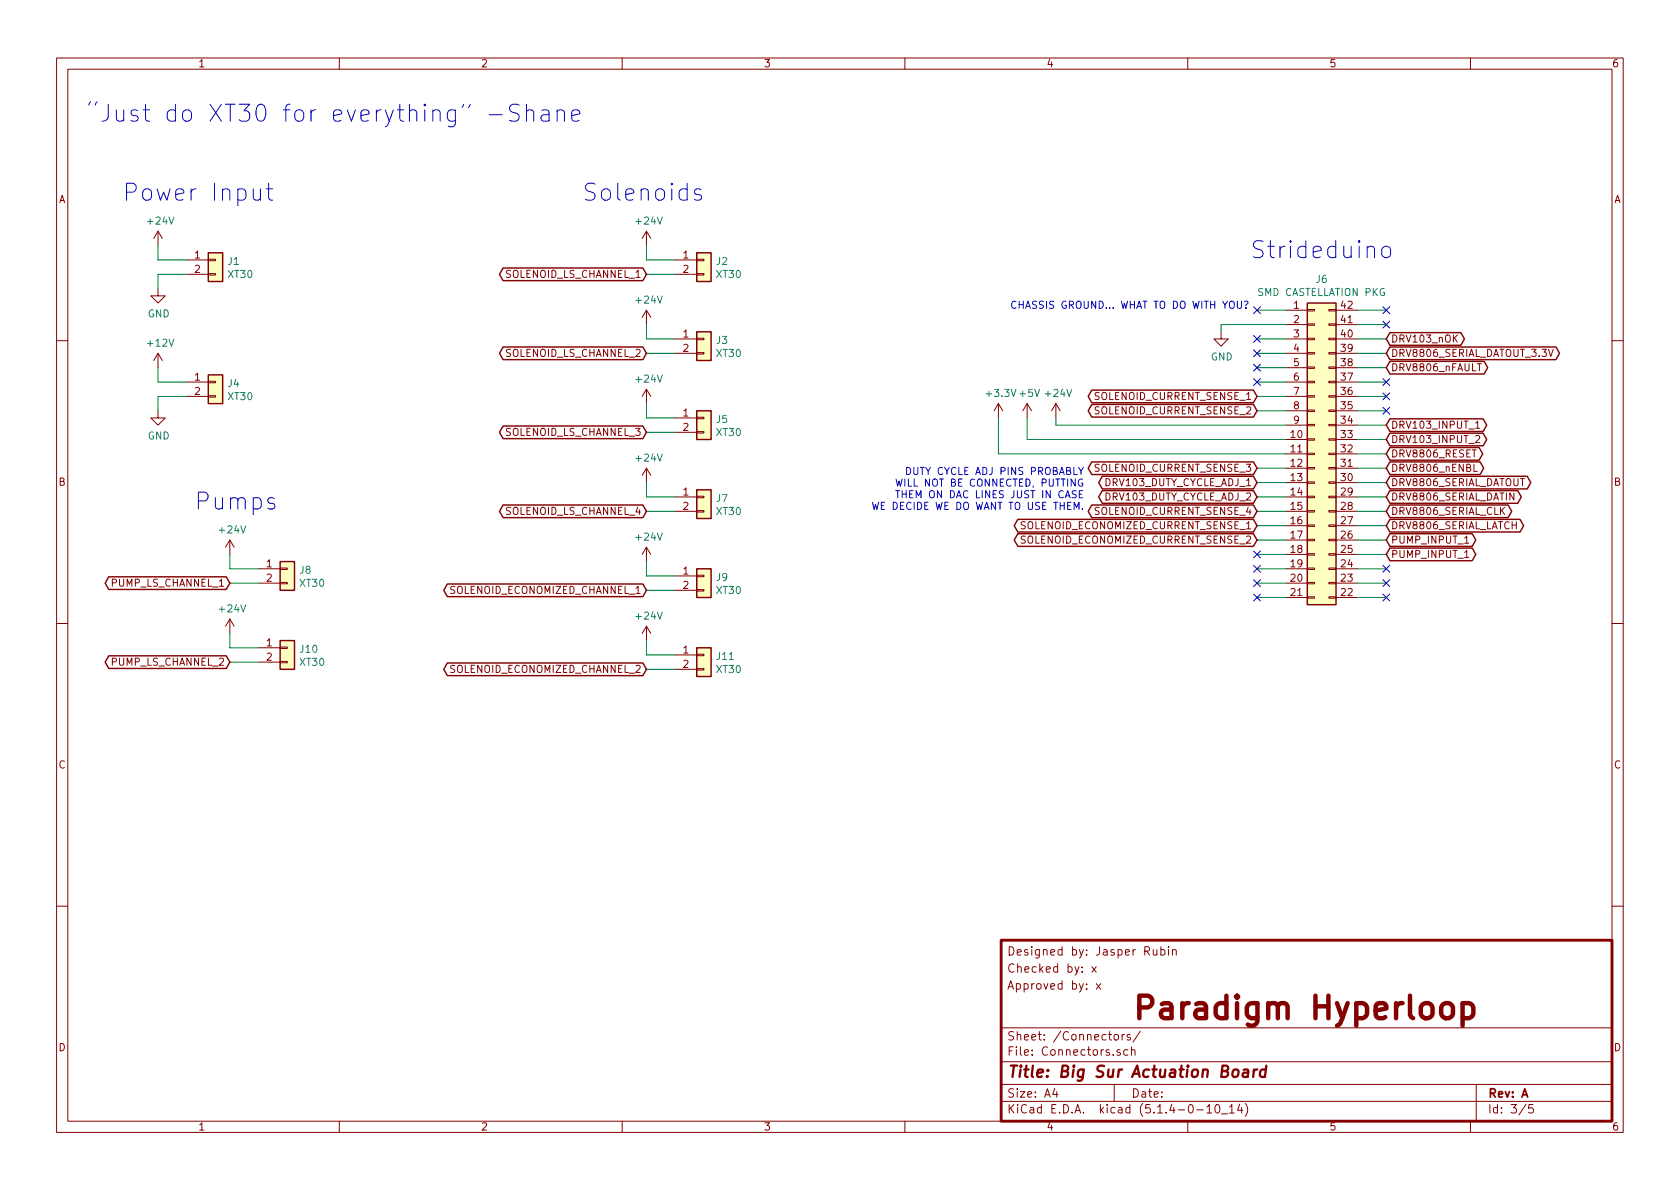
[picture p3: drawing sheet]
<svg xmlns="http://www.w3.org/2000/svg" width="297mm" height="210mm" viewBox="0 0 297 210" stroke-linecap="round" stroke-linejoin="round" font-family="sans-serif">
<path d="M177 166.3h108v32h-108z" fill="none" stroke="#840000" stroke-width=".51"/>
<g fill="none" stroke="#840000" stroke-width=".18">
<path d="M10 10.3h277v189.9h-277zM12 12.2h273v186.1h-273zM60 10.3v1.9M110 10.3v1.9M160 10.3v1.9M210 10.3v1.9M260 10.3v1.9M27.9 51v1.3h1.3l-1.3 1.3-1.2-1.3h1.2M27.9 40.9l-.7 1.3M27.9 40.9v2.5M27.9 40.9l.8 1.3M33 46h3.8"/>
<path d="M33 48.5h3.8M36.8 48.4h1.3v.2h-1.3zM36.8 45.8h1.3v.3h-1.3zM114.3 40.9v2.5M114.3 54.9v2.5M114.3 54.9l-.8 1.2M114.3 54.9l.8 1.2M114.3 40.9l-.8 1.3M114.3 40.9l.8 1.3M119.4 46h3.8M119.4 48.5h3.8M119.4 59.9h3.8"/>
<path d="M123.2 59.8h1.3v.3h-1.3zM123.2 48.4h1.3v.2h-1.3zM123.2 45.8h1.3v.3h-1.3zM215.9 58.7v1.2h1.3l-1.3 1.3-1.3-1.3h1.3M227.3 54.9h3.8M227.3 57.4h3.8M227.3 59.9h3.8M231.1 54.7h1.3v.3h-1.3zM231.1 59.8h1.3v.3h-1.3zM231.1 57.3h1.3v.2h-1.3zM234.9 54.7h1.3v.3h-1.3zM234.9 59.8h1.3v.3h-1.3z"/>
<path d="M234.9 57.3h1.3v.2h-1.3zM236.2 54.9h3.8M236.2 57.4h3.8M236.2 59.9h3.8M10 60.2h2M27.9 72.6v1.3h1.3l-1.3 1.3-1.2-1.3h1.2M27.9 62.5v2.5M27.9 62.5l-.7 1.2M27.9 62.5l.8 1.2M33 67.6h3.8M33 70.1h3.8M36.8 70h1.3v.2h-1.3z"/>
<path d="M36.8 67.4h1.3v.3h-1.3zM114.3 68.8v2.6M114.3 68.8l-.8 1.3M114.3 68.8l.8 1.3M119.4 62.5h3.8M119.4 73.9h3.8M119.4 76.4h3.8M123.2 76.3h1.3v.3h-1.3zM123.2 73.8h1.3v.2h-1.3zM123.2 62.4h1.3v.2h-1.3zM176.5 71.4l-.7 1.2M176.5 71.4v2.5"/>
<path d="M176.5 71.4l.8 1.2M181.6 71.4l-.8 1.2M181.6 71.4v2.5M181.6 71.4l.8 1.2M186.7 71.4l-.8 1.2M186.7 71.4v2.5M186.7 71.4l.8 1.2M227.3 67.6h3.8M227.3 70.1h3.8M227.3 77.7h3.8M227.3 75.2h3.8M227.3 72.6h3.8"/>
<path d="M227.3 65h3.8M227.3 62.5h3.8M231.1 77.6h1.3v.2h-1.3zM231.1 75.1h1.3v.2h-1.3zM231.1 72.5h1.3v.3h-1.3zM231.1 70h1.3v.2h-1.3zM231.1 67.4h1.3v.3h-1.3zM231.1 64.9h1.3v.2h-1.3zM231.1 62.4h1.3v.2h-1.3zM234.9 77.6h1.3v.2h-1.3zM234.9 75.1h1.3v.2h-1.3zM234.9 72.5h1.3v.3h-1.3z"/>
<path d="M234.9 70h1.3v.2h-1.3zM234.9 67.4h1.3v.3h-1.3zM234.9 64.9h1.3v.2h-1.3zM234.9 62.4h1.3v.2h-1.3zM236.2 67.6h3.8M236.2 70.1h3.8M236.2 77.7h3.8M236.2 75.2h3.8M236.2 72.6h3.8M236.2 65h3.8M236.2 62.5h3.8M260.9 77.1l.5-.1 .2 .4v.2l-.8 .7h.8"/>
<path d="M260.9 74.8l.4-.3v1.2M260.9 75.7h.7M261.2 64.3h.7M273.8 61.8l.4 1.2 .4-1.2M285 60.2h2M40.6 95.5v2.5M40.6 95.5l-.7 1.3M40.6 95.5l.8 1.3M114.3 82.8v2.5M114.3 96.8v2.5M114.3 96.8l-.8 1.2M114.3 96.8l.8 1.2"/>
<path d="M114.3 82.8l-.8 1.3M114.3 82.8l.8 1.3M119.4 87.9h3.8M119.4 90.4h3.8M123.2 90.3h1.3v.2h-1.3zM123.2 87.8h1.3v.2h-1.3zM227.3 80.3h3.8M227.3 82.8h3.8M227.3 85.3h3.8M227.3 87.9h3.8M227.3 90.4h3.8M227.3 93h3.8"/>
<path d="M227.3 95.5h3.8M227.3 98h3.8M231.1 85.2h1.3v.3h-1.3zM231.1 87.8h1.3v.2h-1.3zM231.1 90.3h1.3v.2h-1.3zM231.1 92.8h1.3v.3h-1.3zM231.1 95.4h1.3v.2h-1.3zM231.1 97.9h1.3v.3h-1.3zM231.1 82.7h1.3v.2h-1.3zM231.1 80.1h1.3v.3h-1.3zM234.9 85.2h1.3v.3h-1.3zM234.9 87.8h1.3v.2h-1.3z"/>
<path d="M234.9 90.3h1.3v.2h-1.3zM234.9 92.8h1.3v.3h-1.3zM234.9 95.4h1.3v.2h-1.3zM234.9 97.9h1.3v.3h-1.3zM234.9 82.7h1.3v.2h-1.3zM234.9 80.1h1.3v.3h-1.3zM236.2 80.3h3.8M236.2 82.8h3.8M236.2 85.3h3.8M236.2 87.9h3.8M236.2 90.4h3.8M236.2 93h3.8"/>
<path d="M236.2 95.5h3.8M236.2 98h3.8M259 98.6h.7M259 96.1h.7M260.6 82.1v1.3h.6M265.5 90.3l.5 .7M266 89.7l-.7 .7M267.7 87.2v1.2l-.7-1.2v1.2M10 110.3h2M40.6 109.5l-.7 1.2M40.6 109.5v2.5M40.6 109.5l.8 1.2"/>
<path d="M45.7 114.5h3.8M45.7 117.1h3.8M45.7 100.6h3.8M45.7 103.1h3.8M49.5 117h1.3v.2h-1.3zM49.5 114.4h1.3v.3h-1.3zM49.5 103h1.3v.2h-1.3zM49.5 100.5h1.3v.2h-1.3zM114.3 110.7l-.8 1.3M114.3 110.7v2.6M114.3 110.7l.8 1.3M119.4 115.8h3.8"/>
<path d="M119.4 118.4h3.8M119.4 101.8h3.8M119.4 104.4h3.8M123.2 118.2h1.3v.3h-1.3zM123.2 115.7h1.3v.2h-1.3zM123.2 104.3h1.3v.2h-1.3zM123.2 101.7h1.3v.3h-1.3zM227.3 100.6h3.8M227.3 103.1h3.8M227.3 105.7h3.8M231.1 100.5h1.3v.2h-1.3zM231.1 103h1.3v.2h-1.3z"/>
<path d="M231.1 105.5h1.3v.3h-1.3zM234.9 100.5h1.3v.2h-1.3zM234.9 103h1.3v.2h-1.3zM234.9 105.5h1.3v.3h-1.3zM236.2 100.6h3.8M236.2 103.1h3.8M236.2 105.7h3.8M285 110.3h2M10 160.2h2M193.1 170.9l.7 1M193.8 173.9l.8 1M193.8 170.9l-.7 1"/>
<path d="M194.6 173.9l-.8 1M203.9 167.9l.1 .9 .3 .1 .2-.1M204.5 167.9v1M205.3 168l.4-.1 .3 .3-.1 .6-.2 .1-.4-.1M205.3 167.4v1.5M206.6 167.4v.2M206.6 167.9v1M207.3 168h.1a.37 .37 0 0 1 .6 .1v.8M207.3 167.9v1M285 160.2h2M60 198.3v1.9M110 198.3v1.9"/>
<path d="M160 198.3v1.9M177 194.8h108M177 191.8h108M177 187.8h108M177 181.8h108M186.5 192.5l-.4 1h1M186.8 193v1M197 191.8v3M197.1 183.1l.2-.2 .4 .2v.7l-.2 .1-.4-.1zM198 185.7l-.3-.1-.2 .2 .1 .2 .4 .2v.3h-.5M198.4 182.9v1M198.8 182.9l-.4 .3"/>
<path d="M199.4 185.7l-.4-.1-.3 .3 .1 .6 .2 .1 .4-.1M199.8 183l-.3-.1-.2 .2v.3l.5 .1v.3h-.5M200.1 185.7l.2-.1 .3 .1 .1 .9M200.1 185.1v1.5M201.6 182.3l-1.3 2M210 198.3v1.9M211.6 196.3h1.2M213.4 195.8l.4-.5v1.5M213.4 196.8h.8M215 195.4l.3-.1a.94 .94 0 0 1 0 1.5 .8 .8 0 0 1-.6-.6 .8 .8 0 0 1 .3-.8zM216 197h1.1M217.4 195.8l.4-.5v1.5"/>
<path d="M217.4 196.8h.8M219.2 195.2l-.4 1.1h.9M219.5 195.8v1M220.2 195.1a1.71 1.71 0 0 1 0 2.3M260 198.3v1.9M261 191.8v6.5M269.8 195.2l-1.2 2M271 195.3h-.7v.7l.2-.1 .5 .1 .1 .2-.1 .5-.2 .1-.5-.1"/>
</g>
<path d="M219.9 189.2h.7v1.2M220.7 189.6l-.7 .1a.4 .4 0 0 0-.3 .3 .4 .4 0 0 0 .2 .4l.7-.1M221.7 189.1l-.1 1.3M222.3 189.1a.55 .55 0 0 0-.6 .4M223.8 189.2a.68 .68 0 0 0-1 .3v.8l.3 .1 .6-.1M223.9 188.4l-.3 2" fill="none" stroke="#840000" stroke-width=".41"/>
<path d="M255 177.8a1.09 1.09 0 0 1 1.1-.4 1.09 1.09 0 0 1 .8 .7v1.2a1.08 1.08 0 0 1-1 .8 1.08 1.08 0 0 1-1.1-.8v-1.2zM258.6 177.6a1.3 1.3 0 0 1 1.7 .2l.2 .3v1.2l-.2 .4-.6 .4h-.7l-.4-.2M258.6 177.4v4" fill="none" stroke="#840000" stroke-width=".79"/>
<g fill="#ffffc2" stroke="#ffffc2" stroke-width=".18">
<path d="M36.8 44.7h2.6v5.1h-2.6z"/>
<path d="M49.5 113.3h2.6v5.1h-2.6z"/>
<path d="M36.8 66.3h2.6v5.1h-2.6z"/>
<path d="M49.5 99.3h2.6v5.1h-2.6z"/>
<path d="M123.2 114.5h2.5v5.1h-2.5z"/>
<path d="M123.2 100.6h2.5v5.1h-2.5z"/>
<path d="M231.1 53.6h5.1v53.3h-5.1z"/>
<path d="M123.2 86.6h2.5v5.1h-2.5z"/>
<path d="M123.2 72.6h2.5v5.1h-2.5z"/>
<path d="M123.2 58.7h2.5v5h-2.5z"/>
<path d="M123.2 44.7h2.5v5.1h-2.5z"/>
</g>
<g fill="none" stroke="#840000" stroke-width=".25">
<path d="M36.8 44.7h2.6v5.1h-2.6zM89 47.4h24.7l.6 1.1-.6 1.1h-24.7l-.7-1.1zM123.2 58.7h2.5v5h-2.5zM123.2 44.7h2.5v5.1h-2.5zM231.1 53.6h5.1v53.3h-5.1zM245.7 58.8h12.6l.6 1.1-.6 1.2h-12.6l-.6-1.2zM36.8 66.3h2.6v5.1h-2.6zM89 75.3h24.7l.6 1.1-.6 1.2h-24.7l-.7-1.2zM89 61.4h24.7l.6 1.1-.6 1.1h-24.7l-.7-1.1zM123.2 72.6h2.5v5.1h-2.5zM193 71.5h28.6l.6 1.1-.6 1.2h-28.6l-.6-1.2zM193 69h28.6l.6 1.1-.6 1.1h-28.6l-.6-1.1z"/>
<path d="M245.7 79.1h15.8l.7 1.2-.7 1.1h-15.8l-.6-1.1zM245.7 76.6h16.5l.7 1.1-.7 1.1h-16.5l-.6-1.1zM245.7 74.1h16.5l.7 1.1-.7 1.1h-16.5l-.6-1.1zM245.7 63.9h16.7l.6 1.1-.6 1.1h-16.7l-.6-1.1zM245.7 61.4h29.4l.6 1.1-.6 1.1h-29.4l-.6-1.1zM49.5 99.3h2.6v5.1h-2.6zM89 89.3h24.7l.6 1.1-.6 1.1h-24.7l-.7-1.1zM123.2 86.6h2.5v5.1h-2.5zM180 94.4h41.6l.6 1.1-.6 1.1h-41.6l-.7-1.1zM180 91.8h41.6l.6 1.2-.6 1.1h-41.6l-.7-1.1zM193 89.3h28.6l.6 1.1-.6 1.1h-28.6l-.6-1.1zM193 81.7h28.6l.6 1.1-.6 1.1h-28.6l-.6-1.1z"/>
<path d="M194.9 86.8h26.7l.6 1.1-.6 1.1h-26.7l-.6-1.1zM194.9 84.2h26.7l.6 1.1-.6 1.2h-26.7l-.6-1.2zM245.7 96.9h14.6l.6 1.1-.6 1.2h-14.6l-.6-1.2zM245.7 94.4h14.6l.6 1.1-.6 1.1h-14.6l-.6-1.1zM245.7 84.2h24.3l.7 1.1-.7 1.2h-24.3l-.6-1.2zM245.7 81.7h16l.6 1.1-.6 1.1h-16l-.6-1.1zM245.7 86.8h22.7l.6 1.1-.6 1.1h-22.7l-.6-1.1zM245.7 89.3h20.9l.7 1.1-.7 1.1h-20.9l-.6-1.1zM245.7 91.8h23.1l.6 1.2-.6 1.1h-23.1l-.6-1.1zM19.2 102h20.8l.6 1.1-.6 1.1h-20.8l-.6-1.1zM19.2 116h20.8l.6 1.1-.6 1.1h-20.8l-.6-1.1zM49.5 113.3h2.6v5.1h-2.6z"/>
<path d="M79.1 103.3h34.6l.6 1.1-.6 1.1h-34.6l-.6-1.1zM79.1 117.2h34.6l.6 1.2-.6 1.1h-34.6l-.6-1.1zM123.2 114.5h2.5v5.1h-2.5zM123.2 100.6h2.5v5.1h-2.5z"/>
</g>
<g fill="none" stroke="#008400" stroke-width=".18">
<path d="M27.9 43.4v2.6h5.1M33 48.5h-5.1v2.5M114.3 57.4v2.5h5.1M114.3 43.4v2.6h5.1M114.3 48.5h5.1M222.2 59.9h5.1M222.2 54.9h5.1M227.3 57.4h-11.4v1.3M240 59.9h5.1M240 54.9h5.1M240 57.4h5.1M27.9 65v2.6h5.1"/>
<path d="M33 70.1h-5.1v2.5M114.3 62.5h5.1M114.3 71.4v2.5h5.1M114.3 76.4h5.1M176.5 73.9v6.4h50.8M181.6 73.9v3.8h45.7M186.7 73.9v1.3h40.6M222.2 70.1h5.1M222.2 72.6h5.1M222.2 62.5h5.1M222.2 65h5.1M222.2 67.6h5.1"/>
<path d="M240 70.1h5.1M240 72.6h5.1M240 62.5h5.1M240 65h5.1M240 67.6h5.1M240 75.2h5.1M240 77.7h5.1M40.6 98v2.6h5.1M114.3 85.3v2.6h5.1M114.3 90.4h5.1M114.3 99.3v2.5h5.1M222.2 82.8h5.1"/>
<path d="M222.2 85.3h5.1M222.2 87.9h5.1M222.2 90.4h5.1M222.2 93h5.1M222.2 95.5h5.1M222.2 98h5.1M240 82.8h5.1M240 85.3h5.1M240 87.9h5.1M240 90.4h5.1M240 93h5.1M240 95.5h5.1"/>
<path d="M240 98h5.1M240 80.3h5.1M40.6 103.1h5.1M40.6 117.1h5.1M40.6 112v2.5h5.1M114.3 118.4h5.1M114.3 113.3v2.5h5.1M114.3 104.4h5.1M222.2 100.6h5.1M222.2 103.1h5.1M222.2 105.7h5.1M240 100.6h5.1"/>
<path d="M240 103.1h5.1M240 105.7h5.1"/>
</g>
<g fill="none" stroke="#0000c2" stroke-width=".18">
<path d="M83.1 18.4l-.3 .6M91.8 18.6l-.4-.2h-.7a.73 .73 0 0 0-.6 .7 .73 .73 0 0 0 .6 .8 1.07 1.07 0 0 1 1.1 .7 .73 .73 0 0 1-.6 .8h-.7l-.4-.1M93.1 19.7a.74 .74 0 0 1 1.3 .2v1.5M93.1 18.4v3M95.8 19.6l.3-.2h.5l.4 .2 .1 .3v1.5M98.5 19.7a.76 .76 0 0 1 1.3 .2v1.5M98.5 19.4v2M44.8 33.4v1.6a.72 .72 0 0 0 .6 .4 .72 .72 0 0 0 .7-.3M46.1 33.4v2M47.1 33.4h1.1M47.5 32.4v2.6l.1 .2 .6 .2M86.5 20.3h2.3"/>
<path d="M97.1 20.1l-.3 .2h-.7a.59 .59 0 0 0-.5 .6 .59 .59 0 0 0 .5 .5h.7l.3-.1M101.1 20.4l1.4-.3-.1-.5-.3-.2h-.6l-.3 .2-.1 .3v1.1l.1 .3 .3 .1h.6l.3-.1M123.9 33.5l-.7-.1-.3 .1-.1 .3 .1 .5 1 .2 .2 .3-.2 .4-.3 .2h-.5l-.3-.2M179.7 53.4a.6 .6 0 0 0-.9 .4 .6 .6 0 0 0 .6 .7l.3-.1M180.2 53.3v1.2M180.2 53.9h.7M180.9 53.3v1.2M181.3 54.5l.5-1.2 .4 1.2M181.5 54.2h.6M244.4 43.8a.81 .81 0 0 1 .9-.3 .81 .81 0 0 1 .6 .6v.9a.81 .81 0 0 1-.8 .6 .81 .81 0 0 1-.8-.6v-.9zM48.5 88.2l-.3-.2h-.4l-.3 .2-.2 .2 .2 .5 1 .2 .1 .3-.1 .5-.3 .1h-.6l-.3-.1M154.3 88.8l.3 1.3 .2-.9 .2 .9 .3-1.3"/>
<path d="M158.4 86.8h.7M158.4 84.7l.3 1.3 .3-.9 .2 .9 .3-1.3M158.7 86.8v1.2M159.5 86.8v1.2M159.5 87.4h.7M160.2 86.8v1.2M160.3 82.6a.64 .64 0 0 1 .7 .7 .64 .64 0 0 1-.7 .6z"/>
</g>
<g fill="none" stroke="#000084" stroke-width=".18">
<path d="M221.6 59.3l1.3 1.2M221.6 54.2l1.3 1.3M222.9 59.3l-1.3 1.2M222.9 54.2l-1.3 1.3M244.5 56.8l1.2 1.2M244.5 54.2l1.2 1.3M245.7 56.8l-1.2 1.2M245.7 54.2l-1.2 1.3M221.6 66.9l1.3 1.3M221.6 64.4l1.3 1.2M221.6 61.9l1.3 1.2M222.9 66.9l-1.3 1.3"/>
<path d="M222.9 64.4l-1.3 1.2M222.9 61.9l-1.3 1.2M244.5 72l1.2 1.2M244.5 66.9l1.2 1.3M244.5 69.5l1.2 1.2M245.7 72l-1.2 1.2M245.7 66.9l-1.2 1.3M245.7 69.5l-1.2 1.2M221.6 100l1.3 1.2M221.6 97.4l1.3 1.2M222.9 100l-1.3 1.2M222.9 97.4l-1.3 1.2"/>
<path d="M244.5 100l1.2 1.2M245.7 100l-1.2 1.2M221.6 105l1.3 1.3M221.6 102.5l1.3 1.2M222.9 105l-1.3 1.3M222.9 102.5l-1.3 1.2M244.5 102.5l1.2 1.2M244.5 105l1.2 1.3M245.7 102.5l-1.2 1.2M245.7 105l-1.2 1.3"/>
</g>
<text font-size="5.6" fill="#840000" x="200" y="180.2">Paradigm Hyperloop</text>
<g font-size="4.2" fill="#0000c2">
<text x="15.2" y="21.6">Just do XT30 for everything -Shane</text>
<text x="21.6" y="35.6">Power Input</text>
<text x="102.9" y="35.6">Solenoids</text>
<text x="221" y="45.7">Strideduino</text>
<text x="34.3" y="90.2">Pumps</text>
</g>
<text font-size="2.8" fill="#840000" x="178" y="190.5">Title: Big Sur Actuation Board</text>
<g font-size="2.1" fill="#840000">
<text x="178" y="172">Checked by: x</text>
<text x="178" y="169">Designed by: Jasper Rubin</text>
<text x="178" y="175">Approved by: x</text>
<text x="178" y="184">Sheet: /Connectors/</text>
<text x="178" y="186.7">File: Connectors.sch</text>
<text x="178" y="196.9">KiCad E.D.A. kicad (5.1.4-0-10_14)</text>
<text x="178" y="194.1">Size: A4</text>
<text x="200" y="194.1">Date:</text>
<text x="263" y="194.1">Rev: A</text>
<text x="263" y="196.9">Id: 3/5</text>
</g>
<g font-size="1.8" fill="#840000">
<text x="35" y="11.9">1</text>
<text x="85" y="11.9">2</text>
<text x="135" y="11.9">3</text>
<text x="185" y="11.9">4</text>
<text x="235" y="11.9">5</text>
<text x="285" y="11.9">6</text>
<text x="10.4" y="35.9">A</text>
<text x="285.4" y="35.9">A</text>
<text x="34.4" y="45.7">1</text>
<text x="120.8" y="45.7">1</text>
<text x="34.4" y="48.3">2</text>
<text x="89.4" y="49.1">SOLENOID_LS_CHANNEL_1</text>
<text x="120.8" y="48.3">2</text>
<text x="120.8" y="59.7">1</text>
<text x="228.8" y="54.6">1</text>
<text x="228.8" y="57.1">2</text>
<text x="228.8" y="59.7">3</text>
<text x="237.2" y="59.7">40</text>
<text x="237.2" y="57.1">41</text>
<text x="237.2" y="54.6">42</text>
<text x="89.4" y="63.1">SOLENOID_LS_CHANNEL_2</text>
<text x="120.8" y="62.2">2</text>
<text x="228.8" y="62.2">4</text>
<text x="228.8" y="64.8">5</text>
<text x="237.2" y="64.8">38</text>
<text x="237.2" y="62.2">39</text>
<text x="245.9" y="65.7">DRV8806_nFAULT</text>
<text x="245.9" y="63.1">DRV8806_SERIAL_DATOUT_3.3V</text>
<text x="245.9" y="60.6">DRV103_nOK</text>
<text x="34.4" y="67.3">1</text>
<text x="34.4" y="69.8">2</text>
<text x="193.6" y="70.7">SOLENOID_CURRENT_SENSE_1</text>
<text x="228.8" y="67.3">6</text>
<text x="228.8" y="69.8">7</text>
<text x="237.2" y="69.8">36</text>
<text x="237.2" y="67.3">37</text>
<text x="89.4" y="77.1">SOLENOID_LS_CHANNEL_3</text>
<text x="120.8" y="73.7">1</text>
<text x="120.8" y="76.2">2</text>
<text x="193.6" y="73.3">SOLENOID_CURRENT_SENSE_2</text>
<text x="228.3" y="77.5">10</text>
<text x="228.8" y="72.4">8</text>
<text x="228.8" y="74.9">9</text>
<text x="237.2" y="77.5">33</text>
<text x="237.2" y="74.9">34</text>
<text x="237.2" y="72.4">35</text>
<text x="245.9" y="75.8">DRV103_INPUT_1</text>
<text x="193.6" y="83.4">SOLENOID_CURRENT_SENSE_3</text>
<text x="228.3" y="80">11</text>
<text x="228.3" y="82.5">12</text>
<text x="237.2" y="82.5">31</text>
<text x="237.2" y="80">32</text>
<text x="245.9" y="80.9">DRV8806_RESET</text>
<text x="245.9" y="83.4">DRV8806_nENBL</text>
<text x="245.9" y="78.4">DRV103_INPUT_2</text>
<text x="10.4" y="85.9">B</text>
<text x="120.8" y="87.6">1</text>
<text x="195.5" y="88.5">DRV103_DUTY_CYCLE_ADJ_2</text>
<text x="195.5" y="86">DRV103_DUTY_CYCLE_ADJ_1</text>
<text x="228.3" y="85.1">13</text>
<text x="228.3" y="87.6">14</text>
<text x="237.2" y="87.6">29</text>
<text x="237.2" y="85.1">30</text>
<text x="245.9" y="86">DRV8806_SERIAL_DATOUT</text>
<text x="245.9" y="88.5">DRV8806_SERIAL_DATIN</text>
<text x="285.4" y="85.9">B</text>
<text x="89.4" y="91.1">SOLENOID_LS_CHANNEL_4</text>
<text x="120.8" y="90.2">2</text>
<text x="180.7" y="93.6">SOLENOID_ECONOMIZED_CURRENT_SENSE_1</text>
<text x="193.6" y="91.1">SOLENOID_CURRENT_SENSE_4</text>
<text x="228.3" y="90.2">15</text>
<text x="228.3" y="92.7">16</text>
<text x="228.3" y="95.2">17</text>
<text x="237.2" y="95.2">26</text>
<text x="237.2" y="92.7">27</text>
<text x="237.2" y="90.2">28</text>
<text x="245.9" y="91.1">DRV8806_SERIAL_CLK</text>
<text x="245.9" y="93.6">DRV8806_SERIAL_LATCH</text>
<text x="47.1" y="100.3">1</text>
<text x="120.8" y="101.6">1</text>
<text x="180.7" y="96.1">SOLENOID_ECONOMIZED_CURRENT_SENSE_2</text>
<text x="228.3" y="97.8">18</text>
<text x="228.3" y="100.3">19</text>
<text x="237.2" y="100.3">24</text>
<text x="237.2" y="97.8">25</text>
<text x="245.9" y="98.7">PUMP_INPUT_1</text>
<text x="245.9" y="96.1">PUMP_INPUT_1</text>
<text x="19.9" y="103.8">PUMP_LS_CHANNEL_1</text>
<text x="47.1" y="102.9">2</text>
<text x="79.7" y="105">SOLENOID_ECONOMIZED_CHANNEL_1</text>
<text x="120.8" y="104.1">2</text>
<text x="228.3" y="102.9">20</text>
<text x="228.3" y="105.4">21</text>
<text x="237.2" y="105.4">22</text>
<text x="237.2" y="102.9">23</text>
<text x="19.9" y="117.7">PUMP_LS_CHANNEL_2</text>
<text x="47.1" y="114.3">1</text>
<text x="47.1" y="116.8">2</text>
<text x="79.7" y="119">SOLENOID_ECONOMIZED_CHANNEL_2</text>
<text x="120.8" y="115.6">1</text>
<text x="120.8" y="118.1">2</text>
<text x="10.4" y="135.9">C</text>
<text x="285.4" y="135.9">C</text>
<text x="10.4" y="185.9">D</text>
<text x="285.4" y="185.9">D</text>
<text x="35" y="199.9">1</text>
<text x="85" y="199.9">2</text>
<text x="135" y="199.9">3</text>
<text x="185" y="199.9">4</text>
<text x="235" y="199.9">5</text>
<text x="285" y="199.9">6</text>
</g>
<g font-size="1.8" fill="#008484">
<text x="26.2" y="39.7">+24V</text>
<text x="112.6" y="39.7">+24V</text>
<text x="40.3" y="46.9">J1</text>
<text x="126.7" y="46.9">J2</text>
<text x="40.4" y="49.2">XT30</text>
<text x="112.6" y="53.7">+24V</text>
<text x="126.7" y="49.2">XT30</text>
<text x="222.5" y="52.3">SMD CASTELLATION PKG</text>
<text x="232.7" y="50">J6</text>
<text x="26.1" y="56.1">GND</text>
<text x="26.2" y="61.3">+12V</text>
<text x="126.7" y="60.8">J3</text>
<text x="126.7" y="63.1">XT30</text>
<text x="214.1" y="63.7">GND</text>
<text x="40.3" y="68.4">J4</text>
<text x="40.4" y="70.8">XT30</text>
<text x="112.6" y="67.7">+24V</text>
<text x="174.6" y="70.2">+3.3V +5V</text>
<text x="185" y="70.2">+24V</text>
<text x="26.1" y="77.7">GND</text>
<text x="126.7" y="74.8">J5</text>
<text x="126.7" y="77.1">XT30</text>
<text x="112.6" y="81.6">+24V</text>
<text x="126.7" y="88.8">J7</text>
<text x="38.9" y="94.3">+24V</text>
<text x="112.6" y="95.6">+24V</text>
<text x="126.7" y="91.1">XT30</text>
<text x="53" y="101.5">J8</text>
<text x="53.1" y="103.8">XT30</text>
<text x="126.7" y="102.7">J9</text>
<text x="126.7" y="105">XT30</text>
<text x="38.9" y="108.3">+24V</text>
<text x="112.6" y="109.6">+24V</text>
<text x="53.1" y="117.7">XT30</text>
<text x="53.1" y="115.4">J10</text>
<text x="126.7" y="119">XT30</text>
<text x="126.8" y="116.7">J11</text>
</g>
<g font-size="1.8" fill="#0000c2">
<text x="182.4" y="54.6">CHASSIS GROUND WHAT TO DO WITH YOU?</text>
<text x="161.4" y="84">DUTY CYCLE ADJ PINS PROBABLY</text>
<text x="159.8" y="86">WILL NOT BE CONNECTED, PUTTING</text>
<text x="160.9" y="88.1">THEM ON DAC LINES JUST IN CASE</text>
<text x="156.4" y="90.2">WE DECIDE WE DO WANT TO USE THEM.</text>
</g>
</svg>
